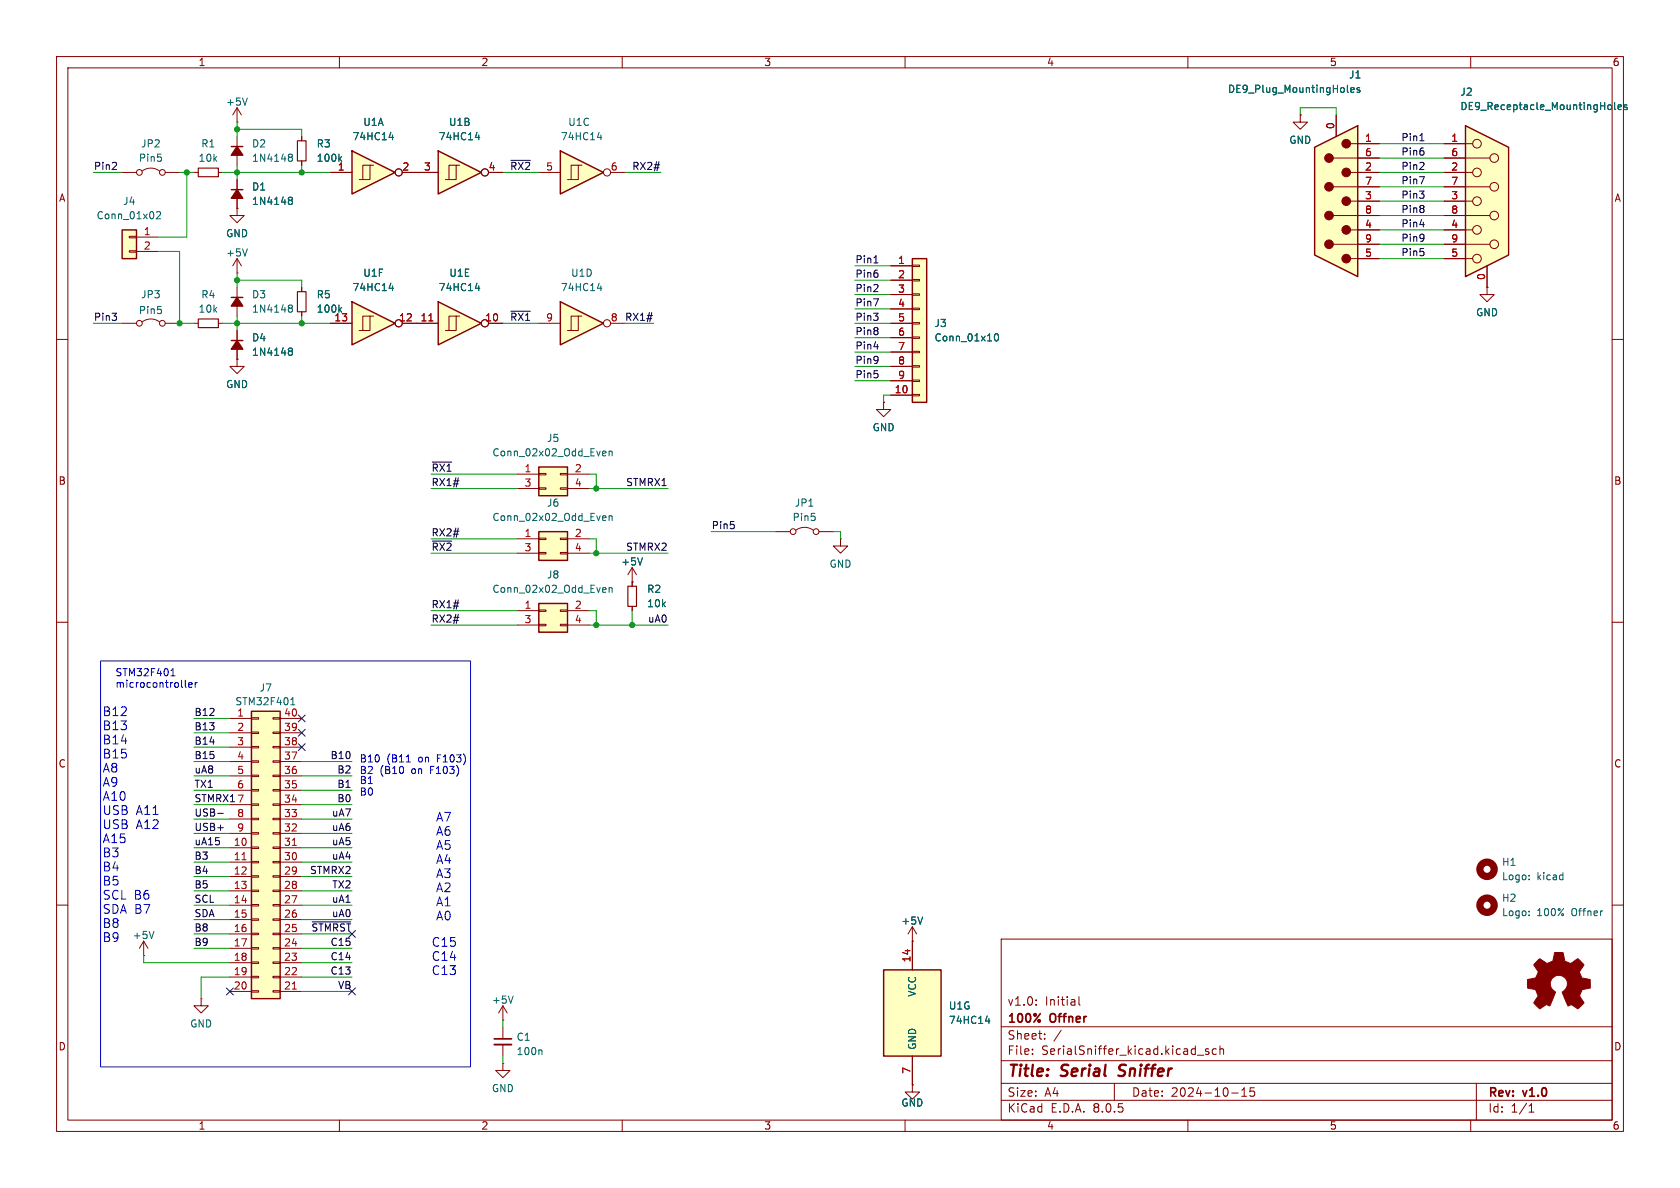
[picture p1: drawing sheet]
<svg xmlns="http://www.w3.org/2000/svg" width="297mm" height="210mm" viewBox="0 0 297 210" stroke-linecap="round" stroke-linejoin="round" font-family="sans-serif">
<g fill="none" stroke="#840000" stroke-width=".18">
<path d="M10 10h277v190h-277zM12 12h273v186h-273zM60 10v2M110 10v2M160 10v2M210 10v2M260 10v2M10 60h2M285 60h2M10 110h2M285 110h2M10 160h2"/>
<path d="M285 160h2M177 166h108v32h-108zM183.2 177.6v.1M183.2 176.8v.1M190.7 176.2v1.3l.3 .2M60 198v2M110 198v2M160 198v2M177 194.5h108M177 191.5h108M177 187.5h108M177 181.5h108"/>
<path d="M182.5 186.3v.1M182.5 185.5v.1M184.7 183.6v.1M184.7 182.8v.1M187.6 182.1l-1.3 2M197 191.5v3M210 198v2M211.7 186.5h1.1M213.7 185.5l-.4-.1-.2 .2 .1 .2 .5 .2v.3h-.6M215 185.5l-.4-.1-.3 .3v.4l.2 .2h.5M215.7 185.5l.2-.1 .3 .1 .1 .9M215.7 184.9v1.5"/>
<path d="M217.7 193.2h1.2M219.5 193.8h.9M219.5 192.7l.5-.4v1.5M221.7 192.3h-.7v.7l.2-.1h.5l.1 .3-.1 .5-.2 .1-.5-.1M260 198v2M261 191.5v6.5M270.3 196.6h.9M270.3 195.5l.4-.4v1.5"/>
</g>
<path d="M197.7 190.1l.3 .1M198 188.4l-.1 .2v.4" fill="none" stroke="#840000" stroke-width=".4"/>
<circle cx="262.9" cy="160" r="1.27" fill="none" stroke="#840000" stroke-width="1.3"/>
<path d="M270.3 161.7v.2M270.3 161.1v.1" fill="none" stroke="#006464" stroke-width=".18"/>
<path d="M21.6 40.6h2.5v5.1h-2.5z" fill="#ffffc2"/>
<g fill="none" stroke="#840000" stroke-width=".18">
<path d="M21.6 30.5h2.5M25.1 30.2a2.54 2.54 0 0 1 3.1 0M29.2 30.5h2.5M41.9 36.8v1.3h1.3l-1.3 1.3-1.3-1.3h1.3M41.9 36.8h.1M41.9 31.8v5M21.6 57.2h2.5M22.9 44.3h1.2v.3h-1.2zM22.9 41.8h1.2v.2h-1.2zM24.1 41.9h3.8M24.1 44.5h3.8M25.1 56.9a2.54 2.54 0 0 1 3.1 0"/>
<path d="M29.2 57.2h2.5M111.8 102.9h.1M111.8 100.3v3.3M111.8 107.2v.8M111.8 100.3l-.8 1.3M111.8 100.3l.7 1.3"/>
<circle cx="24.6" cy="30.5" r=".51"/>
<circle cx="28.7" cy="30.5" r=".51"/>
<circle cx="24.6" cy="57.2" r=".51"/>
<circle cx="28.7" cy="57.2" r=".51"/>
</g>
<path d="M40.9 33.5h2M21.6 40.6h2.5v5.1h-2.5z" fill="none" stroke="#840000" stroke-width=".25"/>
<path d="M27.7 37.5l.5-.1 .2 .4-.8 .9h.8M28.5 27.9v.5M51.1 35.4h.1M51.1 34.9h.4l.1 .1 .1 .2-.2 .2M51.2 35.4h.3M51.2 35.4l-.1 .1M51.5 35.4l.2 .3-.1 .3-.1 .1h-.4M28.5 54.8v.5M113.6 98.6l-.4 1.3" fill="none" stroke="#006464" stroke-width=".18"/>
<path d="M111 103.6h1.5v3.6h-1.5z" fill="none" stroke="#840000" stroke-width=".2"/>
<path d="M41.9 33.5l1 1.6h-2z" fill="#840000" stroke="#840000" stroke-width=".25"/>
<path d="M62.2 26.7l7.6 3.8-7.6 3.8z" fill="#ffffc2"/>
<path d="M62.2 26.7l7.6 3.8-7.6 3.8z" fill="none" stroke="#840000" stroke-width=".25"/>
<g fill="none" stroke="#840000" stroke-width=".18">
<path d="M58.4 30.5h3.8M65.4 29.2h-1.3v2.6M66 29.2h-.6v2.6h-1.9M71.1 30.5h2.6"/>
<circle cx="70.5" cy="30.5" r=".63"/>
</g>
<path d="M68.8 24.3h.8M69.4 23.9v.8" fill="none" stroke="#006464" stroke-width=".18"/>
<path d="M95.2 82.6h5.1v5h-5.1z" fill="#ffffc2"/>
<path d="M156.2 71.1v1.3h1.3l-1.3 1.3-1.3-1.3h1.3M156.2 71.1h.1M91.4 83.8h3.8M91.4 86.4h3.8M95.2 86.2h1.3v.3h-1.3zM95.2 83.7h1.3v.2h-1.3zM99.1 86.2h1.2v.3h-1.2zM99.1 83.7h1.2v.2h-1.2zM100.3 83.8h3.8M100.3 86.4h3.8" fill="none" stroke="#840000" stroke-width=".18"/>
<path d="M95.2 82.6h5.1v5h-5.1z" fill="none" stroke="#840000" stroke-width=".25"/>
<path d="M106.7 79.7l.4 .1v.2l-.6 .2M107.7 79.9l.2-.2 .3 .1v.8M107.7 79.7v.9M107.1 80.5l-.4 .1" fill="none" stroke="#006464" stroke-width=".18"/>
<path d="M99.1 26.7l7.6 3.8-7.6 3.8z" fill="#ffffc2"/>
<path d="M99.1 26.7l7.6 3.8-7.6 3.8z" fill="none" stroke="#840000" stroke-width=".25"/>
<g fill="none" stroke="#840000" stroke-width=".18">
<path d="M95.2 30.5h3.9M102.2 29.2h-1.2v2.6M102.9 29.2h-.7v2.6h-1.9M107.9 30.5h2.6"/>
<circle cx="107.3" cy="30.5" r=".63"/>
</g>
<path d="M105.6 24.3h.8M106.2 23.9v.8" fill="none" stroke="#006464" stroke-width=".18"/>
<path d="M77.5 53.3l7.6 3.9-7.6 3.8z" fill="#ffffc2"/>
<path d="M77.5 53.3l7.6 3.9-7.6 3.8z" fill="none" stroke="#840000" stroke-width=".25"/>
<g fill="none" stroke="#840000" stroke-width=".18">
<path d="M73.7 57.2h3.8M80.6 55.9h-1.2v2.5M81.3 55.9h-.7v2.5h-1.9M86.4 57.2h2.5"/>
<circle cx="85.7" cy="57.1" r=".63"/>
</g>
<path d="M75.8 56.7h.7" fill="none" stroke="#a90000" stroke-width=".18"/>
<path d="M84 51h.8M84.6 50.5v.9" fill="none" stroke="#006464" stroke-width=".18"/>
<path d="M99.1 53.3l7.6 3.9-7.6 3.8z" fill="#ffffc2"/>
<path d="M99.1 53.3l7.6 3.9-7.6 3.8z" fill="none" stroke="#840000" stroke-width=".25"/>
<g fill="none" stroke="#840000" stroke-width=".18">
<path d="M95.2 57.2h3.9M102.2 55.9h-1.2v2.5M102.9 55.9h-.7v2.5h-1.9M107.9 57.2h2.6"/>
<circle cx="107.3" cy="57.1" r=".63"/>
</g>
<path d="M105.6 51h.8M106.2 50.5v.9" fill="none" stroke="#006464" stroke-width=".18"/>
<path d="M77.5 26.7l7.6 3.8-7.6 3.8z" fill="#ffffc2"/>
<path d="M77.5 26.7l7.6 3.8-7.6 3.8z" fill="none" stroke="#840000" stroke-width=".25"/>
<g fill="none" stroke="#840000" stroke-width=".18">
<path d="M73.7 30.5h3.8M80.6 29.2h-1.2v2.6M81.3 29.2h-.7v2.6h-1.9M86.4 30.5h2.5"/>
<circle cx="85.7" cy="30.5" r=".63"/>
</g>
<path d="M84 24.3h.8M84.6 23.9v.8" fill="none" stroke="#006464" stroke-width=".18"/>
<path d="M62.2 53.3l7.6 3.9-7.6 3.8z" fill="#ffffc2"/>
<path d="M62.2 53.3l7.6 3.9-7.6 3.8z" fill="none" stroke="#840000" stroke-width=".25"/>
<g fill="none" stroke="#840000" stroke-width=".18">
<path d="M58.4 57.2h3.8M65.4 55.9h-1.3v2.5M66 55.9h-.6v2.5h-1.9M71.1 57.2h2.6M262.9 50.8v1.3h1.3l-1.3 1.2-1.3-1.2h1.3M262.9 50.8h.1"/>
<circle cx="70.5" cy="57.1" r=".63"/>
</g>
<path d="M68.8 51h.8M69.4 50.5v.9M270.3 155.4v.1M270.3 154.7v.2" fill="none" stroke="#006464" stroke-width=".18"/>
<path d="M271.7 170l.5-.5 .9 .6a.62 .62 0 0 0 1 0l.2-.1a1.62 1.62 0 0 0 .5-1.4l.1-.2h1.4l.2 .8a.74 .74 0 0 0 .7 .9l.5 .2 1.3-.8 1 1-.4 .7a.75 .75 0 0 0-.1 1.2l.2 .5 1.4 .3 .1 1.5-1.5 .2v.2a1.23 1.23 0 0 0-.3 1.2l.6 1-.1 .1-1 .9-.8-.5a.54 .54 0 0 0-.8 0l-1.1-2.3a2.33 2.33 0 0 0 .9-2 1.54 1.54 0 0 0-2.5-.7 1.54 1.54 0 0 0 .4 2.6l-1.1 2.4a.69 .69 0 0 0-1.1 .2l-.6 .3-1.1-1 .8-1.2-.2-.6a.71 .71 0 0 0-.9-.7l-.7-.2v-1.4l.4-.1a1.11 1.11 0 0 0 1.2-.7 .72 .72 0 0 0-.2-1.2l-.4-.7z" fill="#840000" stroke="#840000" stroke-width=".18"/>
<circle cx="262.9" cy="153.7" r="1.27" fill="none" stroke="#840000" stroke-width="1.3"/>
<path d="M259.1 22.2l7.6 3.8v19.1l-7.6 3.8z" fill="#ffffc2"/>
<g fill="none" stroke="#840000" stroke-width=".18">
<path d="M229.9 20.3v1.3h1.2l-1.2 1.3-1.3-1.3h1.3M229.9 20.3h.1M255.3 38.1h8.1M255.3 35.6h5M255.3 33h8.1M255.3 30.5h5M255.3 27.9h8.1M255.3 25.4h5M255.3 45.7h5M255.3 43.2h8.1M255.3 40.6h5M262.9 47v3.8"/>
<path d="M88.9 177.8v2.5M88.9 177.8l-.8 1.3M88.9 177.8l.8 1.3M88.9 188v1.2h1.3l-1.3 1.3-1.3-1.3h1.3M88.9 188h.1M88.9 180.3h.1M88.9 181.6v2M88.9 184.7v2"/>
<circle cx="261.1" cy="35.6" r=".76"/>
<circle cx="261.1" cy="30.5" r=".76"/>
<circle cx="261.1" cy="25.4" r=".76"/>
<circle cx="264.2" cy="27.9" r=".76"/>
<circle cx="264.2" cy="38.1" r=".76"/>
<circle cx="264.2" cy="33" r=".76"/>
<circle cx="261.1" cy="40.6" r=".76"/>
<circle cx="261.1" cy="45.7" r=".76"/>
<circle cx="264.2" cy="43.2" r=".76"/>
</g>
<path d="M259.1 22.2l7.6 3.8v19.1l-7.6 3.8z" fill="none" stroke="#840000" stroke-width=".25"/>
<path d="M284.7 18.5l.2 .3v.3l-.2 .3M285.5 18.1v1.1l.1 .2M286.1 19l.6-.2-.1-.2-.4-.1-.1 .2v.6h.5M287.6 18.6l-.3-.1-.2 .2 .1 .2 .4 .1v.3h-.5M90.7 176.1l-.4 1.2M95.6 185.6l.2 .2v.6" fill="none" stroke="#006464" stroke-width=".18"/>
<path d="M87.4 184.7h3" fill="none" stroke="#840000" stroke-width=".33"/>
<path d="M87.4 183.6h3" fill="none" stroke="#840000" stroke-width=".3"/>
<path d="M232.4 26l7.6-3.8v26.7l-7.6-3.8z" fill="#ffffc2"/>
<g fill="#840000" stroke="#840000" stroke-width=".18">
<circle cx="238" cy="25.4" r=".76"/>
<circle cx="238" cy="30.5" r=".76"/>
<circle cx="238" cy="35.6" r=".76"/>
<circle cx="238" cy="40.6" r=".76"/>
<circle cx="238" cy="45.7" r=".76"/>
<circle cx="234.9" cy="27.9" r=".76"/>
<circle cx="234.9" cy="33" r=".76"/>
<circle cx="234.9" cy="38.1" r=".76"/>
<circle cx="234.9" cy="43.2" r=".76"/>
</g>
<path d="M235.7 27.9h8.1M235.7 33h8.1M235.7 38.1h8.1M236.2 20.3v3.8M238.8 25.4h5M238.8 30.5h5M238.8 35.6h5M235.7 43.2h8.1M238.8 40.6h5M238.8 45.7h5" fill="none" stroke="#840000" stroke-width=".18"/>
<path d="M232.4 26l7.6-3.8v26.7l-7.6-3.8z" fill="none" stroke="#840000" stroke-width=".25"/>
<path d="M238.3 16.3h.1M238.8 15.9l.6-.1v-.3h-.4l-.2 .2 .1 .6h.5M240.4 15.5h-.3l-.2 .2 .1 .1 .4 .2v.3h-.5" fill="none" stroke="#006464" stroke-width=".18"/>
<path d="M161.3 45.7h2.5v25.4h-2.5z" fill="#ffffc2"/>
<g fill="none" stroke="#840000" stroke-width=".18">
<path d="M157.5 47h3.8M157.5 49.5h3.8M157.5 52.1h3.8M157.5 54.6h3.8M157.5 57.2h3.8M157.5 59.7h3.8M161.3 59.6h1.3v.2h-1.3zM161.3 57h1.3v.3h-1.3zM161.3 54.5h1.3v.2h-1.3zM161.3 51.9h1.3v.3h-1.3zM161.3 49.4h1.3v.3h-1.3zM161.3 46.9h1.3v.2h-1.3z"/>
<path d="M157.5 69.9h3.8M157.5 62.2h3.8M157.5 64.8h3.8M157.5 67.3h3.8M161.3 69.7h1.3v.3h-1.3zM161.3 67.2h1.3v.2h-1.3zM161.3 64.6h1.3v.3h-1.3zM161.3 62.1h1.3v.3h-1.3zM161.3 166.4h.1M161.3 163.8l-.8 1.3M161.3 163.8v2.6M161.3 163.8l.8 1.3"/>
</g>
<path d="M161.3 45.7h2.5v25.4h-2.5z" fill="none" stroke="#840000" stroke-width=".25"/>
<path d="M176 59.1l.1-.1a.68 .68 0 0 1 .4 .6 .68 .68 0 0 1-.4 .7 .84 .84 0 0 1-.1-1.2zM163.1 162.1l-.4 1.3" fill="none" stroke="#006464" stroke-width=".18"/>
<path d="M156.2 171.5h10.2v15.2h-10.2z" fill="#ffffc2"/>
<path d="M156.2 171.5h10.2v15.2h-10.2z" fill="none" stroke="#840000" stroke-width=".25"/>
<path d="M161.3 166.4v5.1M161.3 191.8v1.2h1.3l-1.3 1.3-1.3-1.3h1.3M161.3 191.8h.1M161.3 186.7v5.1" fill="none" stroke="#840000" stroke-width=".18"/>
<path d="M174.2 180.5h.8M174.8 180.1v.8" fill="none" stroke="#006464" stroke-width=".18"/>
<path d="M95.2 106.7h5.1v5.1h-5.1z" fill="#ffffc2"/>
<g fill="none" stroke="#840000" stroke-width=".18">
<path d="M137.2 94h2.5M140.7 93.7a2.54 2.54 0 0 1 3.1 0M144.8 94h2.5M91.4 108h3.8M91.4 110.5h3.8M95.2 110.4h1.3v.2h-1.3zM95.2 107.8h1.3v.3h-1.3zM99.1 110.4h1.2v.2h-1.2zM99.1 107.8h1.2v.3h-1.2zM100.3 108h3.8M100.3 110.5h3.8M25.4 168.9h.1"/>
<path d="M25.4 166.4l-.8 1.2M25.4 166.4v2.5M25.4 166.4l.8 1.2"/>
<circle cx="140.2" cy="94" r=".51"/>
<circle cx="144.3" cy="94" r=".51"/>
</g>
<path d="M95.2 106.7h5.1v5.1h-5.1z" fill="none" stroke="#840000" stroke-width=".25"/>
<path d="M144.1 91.4v.5M106.7 103.9h.4v.3l-.6 .1M107.1 104.7h-.4M107.7 104l.2-.1h.3v.8M107.7 103.9v.8M27.2 164.6l-.4 1.3" fill="none" stroke="#006464" stroke-width=".18"/>
<path d="M44.4 125.7h5.1v50.8h-5.1z" fill="#ffffc2"/>
<g fill="none" stroke="#840000" stroke-width=".18">
<path d="M41.9 19.1v2.5M41.9 19.1l-.8 1.2M41.9 19.1l.8 1.2M41.9 21.6h.1M41.9 24.1v5.1M53.3 24.1v.8M53.3 28.4v.8M34.3 57.2h.8M38.6 57.2h.8M41.9 48.3h.1M41.9 45.7v2.6M41.9 50.8v5.1"/>
<path d="M41.9 58.4v5.1M41.9 45.7l-.8 1.3M41.9 45.7l.8 1.3M41.9 63.5v1.3h1.3l-1.3 1.2-1.3-1.2h1.3M41.9 63.5h.1M148.6 95.3v1.2h1.3l-1.3 1.3-1.3-1.3h1.3M148.6 95.3h.1M40.6 127h3.8M40.6 129.5h3.8M40.6 132.1h3.8M40.6 139.7h3.8M40.6 137.2h3.8"/>
<path d="M40.6 134.6h3.8M44.4 139.6h1.3v.2h-1.3zM44.4 137h1.3v.3h-1.3zM44.4 134.5h1.3v.2h-1.3zM44.4 132h1.3v.2h-1.3zM44.4 129.4h1.3v.3h-1.3zM44.4 126.9h1.3v.2h-1.3zM48.3 139.6h1.2v.2h-1.2zM48.3 137h1.2v.3h-1.2zM48.3 134.5h1.2v.2h-1.2zM48.3 132h1.2v.2h-1.2zM48.3 129.4h1.2v.3h-1.2z"/>
<path d="M48.3 126.9h1.2v.2h-1.2zM49.5 127h3.8M49.5 129.5h3.8M49.5 132.1h3.8M49.5 139.7h3.8M49.5 137.2h3.8M49.5 134.6h3.8M40.6 149.9h3.8M40.6 152.4h3.8M40.6 154.9h3.8M40.6 157.5h3.8M40.6 147.3h3.8"/>
<path d="M40.6 144.8h3.8M40.6 142.2h3.8M44.4 159.9h1.3v.2h-1.3zM44.4 157.4h1.3v.2h-1.3zM44.4 154.8h1.3v.3h-1.3zM44.4 152.3h1.3v.2h-1.3zM44.4 149.7h1.3v.3h-1.3zM44.4 147.2h1.3v.2h-1.3zM44.4 144.7h1.3v.2h-1.3zM44.4 142.1h1.3v.3h-1.3zM48.3 159.9h1.2v.2h-1.2zM48.3 157.4h1.2v.2h-1.2z"/>
<path d="M48.3 154.8h1.2v.3h-1.2zM48.3 152.3h1.2v.2h-1.2zM48.3 149.7h1.2v.3h-1.2zM48.3 147.2h1.2v.2h-1.2zM48.3 144.7h1.2v.2h-1.2zM48.3 142.1h1.2v.3h-1.2zM49.5 149.9h3.8M49.5 152.4h3.8M49.5 154.9h3.8M49.5 157.5h3.8M49.5 147.3h3.8M49.5 144.8h3.8"/>
<path d="M49.5 142.2h3.8M40.6 160h3.8M40.6 162.6h3.8M40.6 165.1h3.8M40.6 167.6h3.8M40.6 170.2h3.8M40.6 172.7h3.8M40.6 175.3h3.8M44.4 175.1h1.3v.3h-1.3zM44.4 172.6h1.3v.2h-1.3zM44.4 170.1h1.3v.2h-1.3zM44.4 167.5h1.3v.3h-1.3z"/>
<path d="M44.4 165h1.3v.2h-1.3zM44.4 162.4h1.3v.3h-1.3zM48.3 175.1h1.2v.3h-1.2zM48.3 172.6h1.2v.2h-1.2zM48.3 170.1h1.2v.2h-1.2zM48.3 167.5h1.2v.3h-1.2zM48.3 165h1.2v.2h-1.2zM48.3 162.4h1.2v.3h-1.2zM49.5 160h3.8M49.5 162.6h3.8M49.5 165.1h3.8M49.5 167.6h3.8"/>
<path d="M49.5 170.2h3.8M49.5 172.7h3.8M49.5 175.3h3.8"/>
</g>
<path d="M40.9 25.9h2M40.9 52.6h2M40.9 60.2h2M44.4 125.7h5.1v50.8h-5.1z" fill="none" stroke="#840000" stroke-width=".25"/>
<path d="M42.8 152h.7M51.7 149.4h.7M51.7 174.8h.7" fill="none" stroke="#a90000" stroke-width=".18"/>
<g fill="none" stroke="#006464" stroke-width=".18">
<path d="M43.7 17.3l-.4 1.3M51.1 27.3l.4-.1 .1 .2 .1 .2-.2 .2M51.1 27.7l.1 .1M51.2 27.8h.3M51.2 27.8l-.1 .1M51.5 27.8l.2 .2-.1 .4-.1 .1h-.4M60 28l.4 .5M60.4 27.7l-.5 .5M43.7 44l-.4 1.3M51.1 54.4l.1 .1M51.1 54l.4-.1 .1 .1 .1 .2-.2 .3M51.2 54.5h.3"/>
<path d="M51.2 54.5h-.1M51.5 54.5l.2 .2-.1 .4-.1 .1-.4-.1M51.1 61.6l.4-.1 .1 .2 .1 .1-.2 .3M51.1 62l.1 .1M51.2 62.1h.3M51.2 62.1h-.1M51.5 62.1l.2 .2-.1 .4-.1 .1-.4-.1M51.4 124.6h.7M51.4 123.7l.4-.4v1.3"/>
</g>
<g fill="#840000" stroke="#840000" stroke-width=".25">
<path d="M41.9 52.6l1 1.5h-2z"/>
<path d="M41.9 60.2l1 1.5h-2z"/>
<path d="M41.9 25.9l1 1.5h-2z"/>
</g>
<path d="M52.6 24.9h1.5v3.5h-1.5zM35.1 56.4h3.5v1.5h-3.5z" fill="none" stroke="#840000" stroke-width=".2"/>
<path d="M95.2 94h5.1v5.1h-5.1z" fill="#ffffc2"/>
<g fill="none" stroke="#840000" stroke-width=".18">
<path d="M34.3 30.5h.8M38.6 30.5h.8M41.9 36.8h.1M41.9 31.8v1.7M41.9 35.1v1.7M53.3 24.1v.8M53.3 28.4v.8M58.4 30.5h3.8M71.1 30.5h6.4M86.4 30.5h2.5M229.9 20.3h.1M236.2 20.3v3.8"/>
<path d="M240 30.5h3.8M240 25.4h3.8M240 35.6h3.8M240 27.9h3.8M240 33h3.8M240 38.1h3.8M255.3 30.5h3.8M255.3 25.4h3.8M255.3 35.6h3.8M255.3 27.9h3.8M255.3 33h3.8M255.3 38.1h3.8"/>
<path d="M41.9 58.4v1.8M53.3 50.8v.8M53.3 55.1v.8M58.4 57.2h3.8M71.1 57.2h6.4M86.4 57.2h2.5M157.5 57.2h3.8M157.5 47h3.8M157.5 49.5h3.8M157.5 52.1h3.8M157.5 54.6h3.8M157.5 59.7h3.8"/>
<path d="M240 40.6h3.8M240 45.7h3.8M240 43.2h3.8M255.3 40.6h3.8M255.3 45.7h3.8M255.3 43.2h3.8M262.9 50.8h.1M262.9 47v3.8M41.9 63.5h.1M41.9 61.7v1.8M156.2 71.1h.1M157.5 69.9h3.8"/>
<path d="M157.5 62.2h3.8M157.5 64.8h3.8M157.5 67.3h3.8M91.4 95.3h3.8M91.4 97.8h3.8M95.2 97.7h1.3v.2h-1.3zM95.2 95.1h1.3v.3h-1.3zM99.1 97.7h1.2v.2h-1.2zM99.1 95.1h1.2v.3h-1.2zM100.3 95.3h3.8M100.3 97.8h3.8M111.8 102.9h.1"/>
<path d="M111.8 102.9v.7M111.8 107.2v.8M35.6 176.5v1.3h1.2l-1.2 1.3-1.3-1.3h1.3M35.6 176.5h.1M161.3 166.4h.1M161.3 166.4v5.1M161.3 191.8h.1M161.3 186.7v5.1"/>
<circle cx="70.5" cy="30.5" r=".63"/>
<circle cx="85.7" cy="30.5" r=".63"/>
<circle cx="70.5" cy="57.1" r=".63"/>
<circle cx="85.7" cy="57.1" r=".63"/>
</g>
<path d="M95.2 94h5.1v5.1h-5.1z" fill="none" stroke="#840000" stroke-width=".25"/>
<g fill="none" stroke="#006464" stroke-width=".18">
<path d="M238.3 16.3h.1M238.8 15.9l.6-.1v-.3h-.4l-.2 .2 .1 .6h.5M240.4 15.5h-.3l-.2 .2 .1 .1 .4 .2v.3h-.5M284.7 18.5l.2 .3v.3l-.2 .3M285.5 18.1v1.1l.1 .2M286.1 19l.6-.2-.1-.2-.4-.1-.1 .2v.6h.5M287.6 18.6l-.3-.1-.2 .2 .1 .2 .4 .1v.3h-.5M51.1 34.9h.4l.1 .1 .1 .2-.2 .2M51.1 35.4h.1M51.2 35.4h.3M51.2 35.4l-.1 .1M51.5 35.4l.2 .3-.1 .3-.1 .1h-.4"/>
<path d="M60 28l.4 .5M60.4 27.7l-.5 .5M68.8 24.3h.8M69.4 23.9v.8M84 24.3h.8M84.6 23.9v.8M60 54.7l.4 .5M60.4 54.3l-.5 .5M68.8 51h.8M69.4 50.5v.9M84 51h.8M84.6 50.5v.9"/>
<path d="M176 59.1l.1-.1a.68 .68 0 0 1 .4 .6 .68 .68 0 0 1-.4 .7 .84 .84 0 0 1-.1-1.2zM51.1 62l.1 .1M51.1 61.6l.4-.1 .1 .2 .1 .1-.2 .3M51.2 62.1h.3M51.2 62.1h-.1M51.5 62.1l.2 .2-.1 .4-.1 .1-.4-.1M106.7 91.2h.4v.3l-.6 .1M107.1 92h-.4M107.7 91.3l.2-.1h.3v.8M107.7 91.2v.8M113.6 98.6l-.4 1.3M163.1 162.1l-.4 1.3"/>
<path d="M174.2 180.5h.8M174.8 180.1v.8"/>
</g>
<path d="M35.1 29.7h3.5v1.5h-3.5zM52.6 51.6h1.5v3.5h-1.5z" fill="none" stroke="#840000" stroke-width=".2"/>
<g fill="none" stroke="#0f0f0f" stroke-width=".18">
<path d="M19.8 30h.8M20.5 28.8v.4M90.3 28.3h3.5M251 30h.7M251 31.2h.8l-.5 1.3M251 39.7h.8M251 24.9h.7M251.7 28.8v.4M251.7 26.8v.5M251.7 36.4v.3M251.7 37v.5M90.3 55h3.5"/>
<path d="M154.4 52.8h.9l-.6 1.3M154.4 51.6h.8M154.5 46.5h.7M155.2 48.4v.5M155.2 50.4v.4M155.2 58v.3M155.2 58.6v.5M251.7 41.5v.9M251.7 44.5v.6M251.7 41.9v.2M154.5 61.3h.8M155.2 63.1v.9"/>
<path d="M155.2 66.1v.6M155.2 63.5v.2M76.4 81.7h3.5M76.4 95.7h3.5M129.8 92.8v.5M38.5 143.8h1M55.2 163h6.8"/>
</g>
<path d="M17.8 116.8h65.4v71.8h-65.4zM30.2 119.5h.7M30.2 118.6l.4-.4v1.3M32.8 120.2v1.1l.1 .2M33.4 121.1l.6-.1-.1-.3h-.4l-.1 .1v.6h.5M34.5 120.7v.8M34.9 120.7l-.4 .2M71.8 134.7h.8" fill="none" stroke="#0000c2" stroke-width=".18"/>
<g fill="none" stroke="#009600" stroke-width=".18">
<path d="M16.5 30.5h5.1M31.7 30.5h2.6M33 30.5v11.4h-5.1M39.4 30.5h19M41.9 22.9h11.4v1.2M41.9 21.6v2.5M41.9 29.2v2.6M53.3 29.2v1.3M88.9 30.5h6.3M110.5 30.5h6.3M229.9 20.3v-1.2h6.3v1.2M243.8 27.9h11.5"/>
<path d="M243.8 25.4h11.5M243.8 38.1h11.5M243.8 33h11.5M243.8 30.5h11.5M243.8 35.6h11.5M16.5 57.2h5.1M27.9 44.5h3.8v12.7h2.6M39.4 57.2h19M41.9 49.5h11.4v1.3M41.9 48.3v2.5M41.9 55.9v2.5M53.3 55.9v1.3"/>
<path d="M88.9 57.2h6.3M110.5 57.2h5.1M151.1 57.2h6.4M151.1 49.5h6.4M151.1 54.6h6.4M151.1 47h6.4M151.1 52.1h6.4M151.1 59.7h6.4M243.8 43.2h11.5M243.8 40.6h11.5M243.8 45.7h11.5M151.1 67.3h6.4"/>
<path d="M151.1 64.8h6.4M151.1 62.2h6.4M157.5 69.9h-1.3v1.2M76.2 97.8h15.2M76.2 95.3h15.2M76.2 86.4h15.2M76.2 83.8h15.2M104.1 97.8h14M104.1 83.8h1.3v2.6M104.1 95.3h1.3v2.5M104.1 86.4h14M125.7 94h11.5"/>
<path d="M147.3 94h1.3v1.3M76.2 110.5h15.2M76.2 108h15.2M104.1 110.5h14M104.1 108h1.3v2.5M111.8 108v2.5M34.3 127h6.3M34.3 132.1h6.3M34.3 134.6h6.3M34.3 129.5h6.3M34.3 137.2h6.3M34.3 139.7h6.3"/>
<path d="M53.3 134.6h8.9M53.3 137.2h8.9M53.3 139.7h8.9M34.3 144.8h6.3M34.3 142.2h6.3M34.3 157.5h6.3M34.3 147.3h6.3M34.3 149.9h6.3M34.3 152.4h6.3M34.3 154.9h6.3M53.3 144.8h8.9M53.3 142.2h8.9"/>
<path d="M53.3 157.5h8.9M53.3 147.3h8.9M53.3 149.9h8.9M53.3 152.4h8.9M53.3 154.9h8.9M25.4 168.9v1.3h15.2M34.3 160h6.3M34.3 167.6h6.3M34.3 165.1h6.3M34.3 162.6h6.3M40.6 172.7h-5v3.8M53.3 160h8.9"/>
<path d="M53.3 170.2h8.9M53.3 167.6h8.9M53.3 175.3h8.9M53.3 172.7h8.9M53.3 165.1h8.9M53.3 162.6h8.9M88.9 180.3v1.3M88.9 186.7v1.3"/>
</g>
<path d="M52.7 128.9l1.2 1.2M52.7 131.5l1.2 1.2M52.7 126.4l1.2 1.2M53.9 128.9l-1.2 1.2M53.9 131.5l-1.2 1.2M53.9 126.4l-1.2 1.2M40 174.7l1.2 1.2M41.2 174.7l-1.2 1.2M61.6 174.7l1.2 1.2M62.8 174.7l-1.2 1.2" fill="none" stroke="#000084" stroke-width=".18"/>
<path d="M75.8 56.7h.7" fill="none" stroke="#a90000" stroke-width=".18"/>
<g fill="#009600" stroke="#009600" stroke-width=".18">
<circle cx="41.9" cy="22.9" r=".46"/>
<circle cx="41.9" cy="30.5" r=".46"/>
<circle cx="41.9" cy="49.5" r=".46"/>
<circle cx="41.9" cy="57.2" r=".46"/>
<circle cx="33" cy="30.5" r=".46"/>
<circle cx="31.7" cy="57.2" r=".46"/>
<circle cx="53.3" cy="30.5" r=".46"/>
<circle cx="53.3" cy="57.2" r=".46"/>
<circle cx="111.8" cy="110.5" r=".46"/>
<circle cx="105.4" cy="86.4" r=".46"/>
<circle cx="105.4" cy="97.8" r=".46"/>
<circle cx="105.4" cy="110.5" r=".46"/>
</g>
<g font-size="2.8" fill="#840000">
<text x="178" y="190.9">Title:</text>
<text x="187.7" y="190.9">Serial</text>
<text x="198.6" y="190.9">Sniffer</text>
</g>
<g font-size="2.2" fill="#0000c2">
<text x="18" y="126.7">B12</text>
<text x="18" y="129.2">B13</text>
<text x="18" y="131.7">B14</text>
<text x="18" y="134.2">B15</text>
<text x="18" y="136.7">A8</text>
<text x="18" y="139.2">A9</text>
<text x="18" y="141.7">A10</text>
<text x="18" y="144.2">USB</text>
<text x="18" y="146.7">USB</text>
<text x="18" y="149.2">A15</text>
<text x="24" y="144.2">A11</text>
<text x="24" y="146.7">A12</text>
<text x="77" y="145.4">A7</text>
<text x="77" y="147.8">A6</text>
<text x="18" y="151.7">B3</text>
<text x="18" y="154.2">B4</text>
<text x="77" y="150.3">A5</text>
<text x="77" y="152.8">A4</text>
<text x="77" y="155.3">A3</text>
<text x="18" y="156.6">B5</text>
<text x="18" y="159.1">SCL B6</text>
<text x="18" y="161.6">SDA B7</text>
<text x="77" y="157.8">A2</text>
<text x="77" y="160.3">A1</text>
<text x="18" y="164.1">B8</text>
<text x="18" y="166.6">B9</text>
<text x="76.2" y="167.5">C15</text>
<text x="77" y="162.8">A0</text>
<text x="76.2" y="170">C14</text>
<text x="76.2" y="172.5">C13</text>
</g>
<g font-size="2.1" fill="#840000">
<text x="178" y="178">v1.0:</text>
<text x="184.7" y="178">Initial</text>
<text x="178" y="184">Sheet:</text>
<text x="178" y="181.2">100%</text>
<text x="185.7" y="181.2">Offner</text>
<text x="178" y="186.7">File:</text>
<text x="184.1" y="186.7">SerialSniffer_kicad.kicad_sch</text>
<text x="178" y="196.9">KiCad</text>
<text x="178" y="194.1">Size:</text>
<text x="184.7" y="194.1">A4</text>
<text x="185.7" y="196.9">E.D.A.</text>
<text x="193.3" y="196.9">8.0.5</text>
<text x="200" y="194.1">Date:</text>
<text x="207" y="194.1">2024-10-15</text>
<text x="263" y="194.3">Rev:</text>
<text x="263" y="196.9">Id:</text>
<text x="267.1" y="196.9">1/1</text>
<text x="269.4" y="194.3">v1.0</text>
</g>
<g font-size="1.8" fill="#840000">
<text x="35" y="11.9">1</text>
<text x="85" y="11.9">2</text>
<text x="135" y="11.9">3</text>
<text x="185" y="11.9">4</text>
<text x="235" y="11.9">5</text>
<text x="285" y="11.9">6</text>
<text x="10.3" y="35.9">A</text>
<text x="285.3" y="35.9">A</text>
<text x="10.3" y="85.9">B</text>
<text x="285.3" y="85.9">B</text>
<text x="10.3" y="135.9">C</text>
<text x="285.3" y="135.9">C</text>
<text x="10.3" y="185.9">D</text>
<text x="285.3" y="185.9">D</text>
<text x="35" y="199.9">1</text>
<text x="85" y="199.9">2</text>
<text x="135" y="199.9">3</text>
<text x="185" y="199.9">4</text>
<text x="235" y="199.9">5</text>
<text x="285" y="199.9">6</text>
</g>
<g font-size="1.8" fill="#006464">
<text x="217" y="16.6">DE9_Plug_MountingHoles</text>
<text x="238.4" y="14.1">J1</text>
<text x="258.1" y="17.1">J2</text>
<text x="39.9" y="18.9">+5V</text>
<text x="64.1" y="22.5">U1A</text>
<text x="79.3" y="22.5">U1B</text>
<text x="100.4" y="22.5">U1C</text>
<text x="258.1" y="19.7">DE9_Receptacle_MountingHoles</text>
<text x="24.5" y="28.8">Pin5</text>
<text x="24.8" y="26.3">JP2</text>
<text x="35" y="28.8">10k</text>
<text x="35.5" y="26.3">R1</text>
<text x="44.5" y="26.3">D2</text>
<text x="44.5" y="28.8">1N4148</text>
<text x="55.9" y="26.3">R3</text>
<text x="55.9" y="28.8">100k</text>
<text x="62.2" y="25">74HC14</text>
<text x="77.5" y="25">74HC14</text>
<text x="99" y="25">74HC14</text>
<text x="227.8" y="25.6">GND</text>
<text x="44.5" y="33.9">D1</text>
<text x="17" y="39">Conn_01x02</text>
<text x="21.7" y="36.4">J4</text>
<text x="44.5" y="36.4">1N4148</text>
<text x="39.9" y="42.1">GND</text>
<text x="39.9" y="45.5">+5V</text>
<text x="24.8" y="52.9">JP3</text>
<text x="35.5" y="52.9">R4</text>
<text x="44.5" y="52.9">D3</text>
<text x="55.9" y="52.9">R5</text>
<text x="62.2" y="51.7">74HC14</text>
<text x="64.1" y="49.1">U1F</text>
<text x="77.5" y="51.7">74HC14</text>
<text x="79.3" y="49.1">U1E</text>
<text x="99" y="51.7">74HC14</text>
<text x="100.9" y="49.1">U1D</text>
<text x="24.5" y="55.7">Pin5</text>
<text x="35" y="55.5">10k</text>
<text x="44.5" y="55.5">1N4148</text>
<text x="55.9" y="55.5">100k</text>
<text x="165.1" y="58">J3</text>
<text x="260.9" y="56.1">GND</text>
<text x="44.5" y="60.6">D4</text>
<text x="44.5" y="63.1">1N4148</text>
<text x="165.1" y="60.6">Conn_01x10</text>
<text x="39.9" y="68.8">GND</text>
<text x="154.2" y="76.4">GND</text>
<text x="87" y="80.9">Conn_02x02_Odd_Even</text>
<text x="96.6" y="78.3">J5</text>
<text x="96.6" y="89.8">J6</text>
<text x="140.4" y="89.8">JP1</text>
<text x="87" y="92.3">Conn_02x02_Odd_Even</text>
<text x="140" y="92.3">Pin5</text>
<text x="109.7" y="100.2">+5V</text>
<text x="146.6" y="100.6">GND</text>
<text x="87" y="105">Conn_02x02_Odd_Even</text>
<text x="96.6" y="102.5">J8</text>
<text x="114.3" y="105">R2</text>
<text x="114.3" y="107.5">10k</text>
<text x="41.5" y="124.9">STM32F401</text>
<text x="45.8" y="122.4">J7</text>
<text x="265.4" y="153.3">H1</text>
<text x="265.4" y="155.8">Logo:</text>
<text x="271.7" y="155.8">kicad</text>
<text x="265.4" y="159.6">H2</text>
<text x="23.4" y="166.2">+5V</text>
<text x="159.3" y="163.7">+5V</text>
<text x="265.4" y="162.2">Logo:</text>
<text x="271.7" y="162.2">100%</text>
<text x="277.9" y="162.2">Offner</text>
<text x="86.9" y="177.6">+5V</text>
<text x="162.2" y="176.3" transform="rotate(-90 162.2 176.3)">VCC</text>
<text x="167.6" y="178.7">U1G</text>
<text x="33.5" y="181.8">GND</text>
<text x="91.2" y="184.2">C1</text>
<text x="162.2" y="185.7" transform="rotate(-90 162.2 185.7)">GND</text>
<text x="167.6" y="181.2">74HC14</text>
<text x="91.2" y="186.7">100n</text>
<text x="86.9" y="193.3">GND</text>
<text x="159.3" y="195.8">GND</text>
</g>
<g font-size="1.8" fill="#a90000">
<text x="236" y="22.9" transform="rotate(-90 236 22.9)">0</text>
<text x="241.2" y="25.1">1</text>
<text x="241.2" y="27.7">6</text>
<text x="256.5" y="25.1">1</text>
<text x="256.5" y="27.7">6</text>
<text x="59.6" y="30.2">1</text>
<text x="71" y="30.2">2</text>
<text x="74.9" y="30.2">3</text>
<text x="86.3" y="30.2">4</text>
<text x="107.9" y="30.2">6</text>
<text x="241.2" y="30.2">2</text>
<text x="241.2" y="35.3">3</text>
<text x="241.2" y="32.8">7</text>
<text x="256.5" y="30.2">2</text>
<text x="256.5" y="35.3">3</text>
<text x="256.5" y="32.8">7</text>
<text x="25.3" y="41.7">1</text>
<text x="241.2" y="40.4">4</text>
<text x="241.2" y="37.8">8</text>
<text x="256.5" y="40.4">4</text>
<text x="256.5" y="37.8">8</text>
<text x="25.3" y="44.2">2</text>
<text x="158.7" y="46.7">1</text>
<text x="241.2" y="45.5">5</text>
<text x="241.2" y="42.9">9</text>
<text x="256.5" y="45.5">5</text>
<text x="256.5" y="42.9">9</text>
<text x="158.7" y="49.3">2</text>
<text x="158.7" y="51.8">3</text>
<text x="262.6" y="49.6" transform="rotate(-90 262.6 49.6)">0</text>
<text x="59" y="56.9">13</text>
<text x="70.4" y="56.9">12</text>
<text x="74.3" y="56.9">11</text>
<text x="85.7" y="56.9">10</text>
<text x="107.9" y="56.9">8</text>
<text x="158.7" y="54.4">4</text>
<text x="158.7" y="56.9">5</text>
<text x="158.7" y="59.4">6</text>
<text x="158.7" y="62">7</text>
<text x="158.7" y="64.5">8</text>
<text x="158.1" y="69.6">10</text>
<text x="158.7" y="67.1">9</text>
<text x="92.6" y="83.6">1</text>
<text x="101.5" y="83.6">2</text>
<text x="92.6" y="86.1">3</text>
<text x="101.5" y="86.1">4</text>
<text x="92.6" y="95">1</text>
<text x="101.5" y="95">2</text>
<text x="92.6" y="97.5">3</text>
<text x="101.5" y="97.5">4</text>
<text x="92.6" y="107.7">1</text>
<text x="101.5" y="107.7">2</text>
<text x="92.6" y="110.2">3</text>
<text x="101.5" y="110.2">4</text>
<text x="41.8" y="126.7">1</text>
<text x="41.8" y="129.3">2</text>
<text x="41.8" y="131.8">3</text>
<text x="50.1" y="131.8">38</text>
<text x="50.1" y="129.3">39</text>
<text x="50.1" y="126.7">40</text>
<text x="41.8" y="134.4">4</text>
<text x="41.8" y="136.9">5</text>
<text x="50.1" y="136.9">36</text>
<text x="50.1" y="134.4">37</text>
<text x="41.8" y="139.4">6</text>
<text x="41.8" y="142">7</text>
<text x="50.1" y="142">34</text>
<text x="50.1" y="139.4">35</text>
<text x="41.2" y="149.6">10</text>
<text x="41.8" y="144.5">8</text>
<text x="41.8" y="147.1">9</text>
<text x="50.1" y="149.6">31</text>
<text x="50.1" y="147.1">32</text>
<text x="50.1" y="144.5">33</text>
<text x="41.2" y="152.1">11</text>
<text x="41.2" y="154.7">12</text>
<text x="50.1" y="154.7">29</text>
<text x="50.1" y="152.1">30</text>
<text x="41.2" y="157.2">13</text>
<text x="41.2" y="159.8">14</text>
<text x="50.1" y="159.8">27</text>
<text x="50.1" y="157.2">28</text>
<text x="41.2" y="162.3">15</text>
<text x="41.2" y="164.8">16</text>
<text x="41.2" y="167.4">17</text>
<text x="50.1" y="167.4">24</text>
<text x="50.1" y="164.8">25</text>
<text x="50.1" y="162.3">26</text>
<text x="41.2" y="169.9">18</text>
<text x="41.2" y="172.5">19</text>
<text x="50.1" y="172.5">22</text>
<text x="50.1" y="169.9">23</text>
<text x="161" y="170.2" transform="rotate(-90 161 170.2)">14</text>
<text x="41.2" y="175">20</text>
<text x="50.1" y="175">21</text>
<text x="161" y="189.9" transform="rotate(-90 161 189.9)">7</text>
</g>
<g font-size="1.8" fill="#0f0f0f">
<text x="247.6" y="25.1">Pin1</text>
<text x="247.6" y="27.6">Pin6</text>
<text x="16.5" y="30.1">Pin2</text>
<text x="90.1" y="30.1">~{RX2} 5</text>
<text x="111.7" y="30.1">RX2#</text>
<text x="247.6" y="35.2">Pin3</text>
<text x="247.6" y="30.1">Pin2</text>
<text x="247.6" y="32.7">Pin7</text>
<text x="247.6" y="40.3">Pin4</text>
<text x="247.6" y="37.8">Pin8</text>
<text x="151.1" y="46.6">Pin1</text>
<text x="247.6" y="45.4">Pin5</text>
<text x="247.6" y="42.8">Pin9</text>
<text x="151.1" y="49.2">Pin6</text>
<text x="151.1" y="51.7">Pin2</text>
<text x="16.5" y="56.8">Pin3</text>
<text x="90.1" y="56.8">~{RX1} 9</text>
<text x="110.4" y="56.8">RX1#</text>
<text x="151.1" y="56.8">Pin3</text>
<text x="151.1" y="54.3">Pin7</text>
<text x="151.1" y="59.3">Pin8</text>
<text x="151.1" y="64.4">Pin9</text>
<text x="151.1" y="61.9">Pin4</text>
<text x="151.1" y="67">Pin5</text>
<text x="76.2" y="83.5">~{RX1}</text>
<text x="76.2" y="86">RX1#</text>
<text x="110.6" y="86">STMRX1</text>
<text x="76.2" y="94.9">RX2#</text>
<text x="125.7" y="93.6">Pin5</text>
<text x="76.2" y="97.4">~{RX2}</text>
<text x="110.6" y="97.4">STMRX2</text>
<text x="76.2" y="107.6">RX1#</text>
<text x="76.2" y="110.1">RX2#</text>
<text x="114.5" y="110.1">uA0</text>
<text x="34.3" y="126.7">B12</text>
<text x="34.3" y="131.7">B14</text>
<text x="34.3" y="129.2">B13</text>
<text x="34.3" y="136.8">uA8</text>
<text x="34.3" y="134.3">B15</text>
<text x="58.3" y="134.3">B10</text>
<text x="59.5" y="136.8">B2</text>
<text x="34.3" y="141.9">STMRX1</text>
<text x="34.3" y="139.4">TX1</text>
<text x="59.5" y="139.4">B1</text>
<text x="59.5" y="141.9">B0</text>
<text x="34.3" y="149.5">uA15</text>
<text x="34.3" y="144.4">USB-</text>
<text x="34.3" y="147">USB+</text>
<text x="58.6" y="149.5">uA5</text>
<text x="58.6" y="147">uA6</text>
<text x="58.6" y="144.4">uA7</text>
<text x="34.3" y="154.6">B4</text>
<text x="34.3" y="152.1">B3</text>
<text x="54.7" y="154.6">STMRX2</text>
<text x="58.6" y="152.1">uA4</text>
<text x="34.3" y="159.7">SCL</text>
<text x="34.3" y="157.1">B5</text>
<text x="58.6" y="159.7">uA1</text>
<text x="58.6" y="157.1">TX2</text>
<text x="34.3" y="164.8">B8</text>
<text x="34.3" y="162.2">SDA</text>
<text x="34.3" y="167.3">B9</text>
<text x="58.3" y="167.3">C15</text>
<text x="58.6" y="162.2">uA0</text>
<text x="58.3" y="172.4">C13</text>
<text x="58.3" y="169.8">C14</text>
<text x="59.7" y="174.9">VB</text>
</g>
<g font-size="1.8" fill="#0000c2">
<text x="20.3" y="119.6">STM32F401</text>
<text x="20.3" y="121.7">microcontroller</text>
<text x="63.5" y="134.9">B10</text>
<text x="63.5" y="136.9">B2</text>
<text x="67.2" y="136.9">(B10</text>
<text x="68.4" y="134.9">(B11</text>
<text x="72.9" y="136.9">on</text>
<text x="74.1" y="134.9">on</text>
<text x="76.3" y="136.9">F103)</text>
<text x="77.5" y="134.9">F103)</text>
<text x="63.5" y="138.7">B1</text>
<text x="63.5" y="140.7">B0</text>
</g>
<text font-size="1.8" fill="#000084" x="55" y="164.8">~{STMRST}</text>
</svg>
